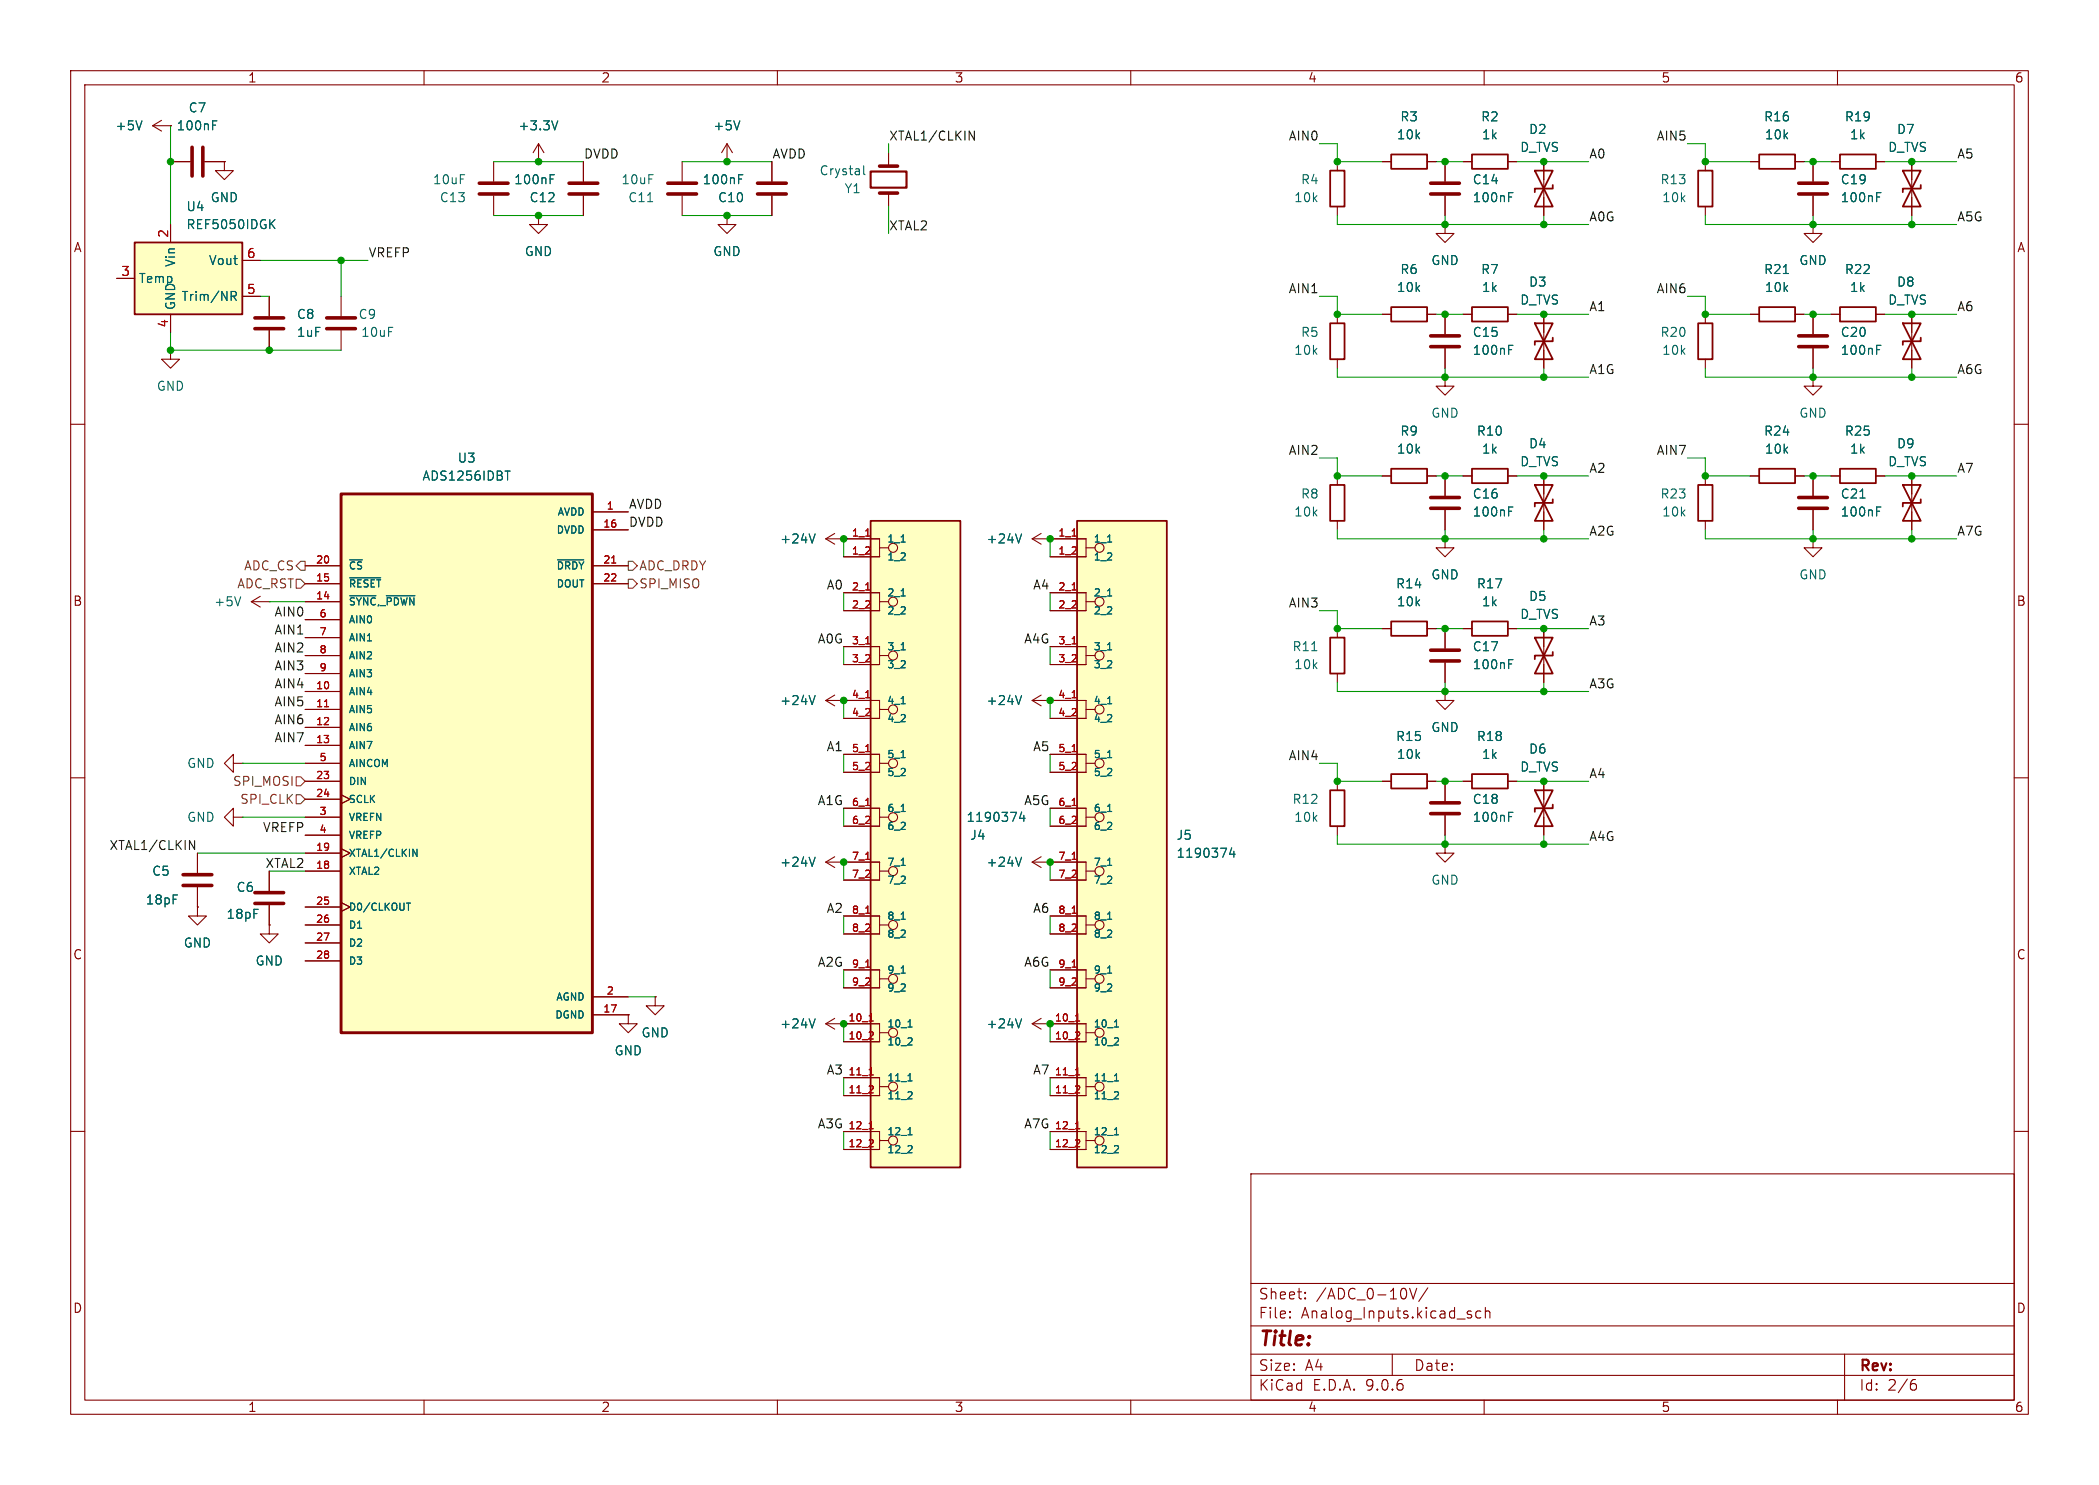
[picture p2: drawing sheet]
<svg xmlns="http://www.w3.org/2000/svg" width="297mm" height="210mm" viewBox="0 0 297 210" stroke-linecap="round" stroke-linejoin="round" font-family="sans-serif">
<g fill="none" stroke="#840000" stroke-width=".15">
<path d="M10 10h277v190h-277zM12 12h273v186h-273zM21.6 17.8l1.3 .7M21.6 17.8h2.5M22.9 17l-1.3 .8M24.1 17.8h.1M60 10v2M110 10v2M160 10v2M210 10v2M260 10v2M24.1 22.9h2.8"/>
<path d="M29 22.9h2.7M31.7 22.9v1.2h1.3l-1.3 1.3-1.2-1.3h1.2M31.7 22.9h.1M38.1 41.9v2.8M38.1 46.7v2.8M259.1 44.5h1.2M265.4 44.5h1.3M270.5 44.5v7.6M10 60h2M204.5 76.2v1.3h1.2l-1.2 1.2-1.3-1.2h1.3M204.5 76.2h.1M285 60h2"/>
<path d="M204.5 88.9v2.8M204.5 93.7v2.8M207 88.9h1.3M213.4 88.9h1.2M218.4 88.9v7.6M10 110h2M285 110h2M10 160h2M177 166h108v32h-108zM285 160h2M60 198v2M110 198v2"/>
<path d="M160 198v2M177 194.5h108M177 191.5h108M177 187.5h108M177 181.5h108M182.5 186.3h.1l-.1 .1M182.5 186.3v.1M182.5 185.5v.1M182.5 185.5h.1l-.1 .1M184.7 183.6v.1M184.7 183.6h-.1l.1 .1M184.7 182.8v.1"/>
<path d="M184.7 182.8h-.1l.1 .1M197 191.5v3M199.5 182.2l.5 1.5 .5-1.5M202 182.1l-1.3 2M207.8 185.9l.4 .1v.2l-.2 .2h-.3M207.8 185.4l.4 .1M209.5 185.5l-.4-.1-.3 .3v.4l.2 .2 .1 .1 .4-.1M210 198v2M210.2 185.5a.37 .37 0 0 1 .6 .1v.8M210.2 184.9v1.5M260 198v2M261 191.5v6.5"/>
<path d="M270.6 195.7h.4l.2 .3-.1 .5-.2 .1h-.3M271 195.1l-.4 .1"/>
</g>
<path d="M260.3 43.4h5.1v2.1h-5.1zM269.2 45.7h2.6l-2.6 5.1h2.6zM271.8 47.8v.5h-2.6v.5M208.3 87.9h5.1v2h-5.1zM217.2 90.2h2.5l-2.5 5.1h2.5zM219.7 92.2v.5h-2.5v.5" fill="none" stroke="#840000" stroke-width=".25"/>
<path d="M20.1 17.1l-.4 1.3M30.1 17.7h.4M30.1 17.1h.6M213.5 93.9h.4M213.5 93.3h.6" fill="none" stroke="#006464" stroke-width=".15"/>
<path d="M27.2 20.8v4.1M28.7 20.8v4.1M36.1 45h4M36.1 46.5h4M202.4 93.5h4.1M202.4 91.9h4.1" fill="none" stroke="#840000" stroke-width=".51"/>
<path d="M19 34.3h15.3v10.2h-15.3z" fill="#ffffc2"/>
<path d="M19 34.3h15.3v10.2h-15.3zM188.2 24.1h2v5.1h-2zM188.2 68.6h2v5.1h-2zM240.3 68.6h2v5.1h-2zM217.2 111.8h2.5l-2.5 5h2.5zM219.7 113.8v.5h-2.5v.5" fill="none" stroke="#840000" stroke-width=".25"/>
<g fill="none" stroke="#840000" stroke-width=".15">
<path d="M16.5 39.4h2.5M24.1 31.8v2.5M34.3 36.8h2.5M189.2 22.9v1.2M189.2 29.2v1.3M24.1 49.5v1.3h1.3l-1.3 1.3-1.2-1.3h1.2M24.1 49.5h.1M24.1 44.5v2.5M34.3 41.9h2.5M48.3 41.9v2.8M48.3 46.7v2.8M189.2 67.3v1.3"/>
<path d="M189.2 73.7v1.2M241.3 67.3v1.3M241.3 73.7v1.2M256.5 76.2v1.3h1.3l-1.3 1.2-1.2-1.2h1.2M256.5 76.2h.1M35.6 85.1l1.2 .8M35.6 85.1h2.5M36.8 84.3l-1.2 .8M38.1 85.1h.1M218.4 110.5v7.6"/>
</g>
<path d="M38.4 31.6l.5 .7M38.9 31.1l-.7 .7M32.7 41.2h.5l.2 .3-.1 .3-.6 .1M33 41.9l.4 .6M34.1 84.4l-.5 1.3" fill="none" stroke="#006464" stroke-width=".15"/>
<path d="M46.2 45h4.1M46.2 46.5h4.1" fill="none" stroke="#840000" stroke-width=".51"/>
<path d="M48.3 69.9h35.5v76.2h-35.5z" fill="#ffffc2"/>
<path d="M48.3 69.9h35.5v76.2h-35.5z" fill="none" stroke="#840000" stroke-width=".41"/>
<g fill="none" stroke="#840000" stroke-width=".15">
<path d="M69.8 22.9v2.8M69.8 27.7v2.8M76.2 22.9h.1M76.2 30.5v1.3h1.3l-1.3 1.2-1.3-1.2h1.3M76.2 30.5h.1M76.2 20.3l-.8 1.3M76.2 20.3l.8 1.3M76.2 20.3v2.6M82.5 22.9v2.8M82.5 27.7v2.8M96.5 22.9v2.8M96.5 27.7v2.8"/>
<path d="M102.9 30.5v1.3h1.2l-1.2 1.2-1.3-1.2h1.3M102.9 30.5h.1M102.9 22.9h.1M102.9 20.3l-.8 1.3M102.9 20.3l.7 1.3M102.9 20.3v2.6M109.2 22.9v2.8M109.2 27.7v2.8M125.7 21.6v1.9M125.7 27.3v1.9M195.6 22.9h1.2M201.9 22.9h1.3"/>
<path d="M204.5 31.8v1.2h1.2l-1.2 1.3-1.3-1.3h1.3M204.5 31.8h.1M204.5 22.9v2.8M204.5 27.7v2.8M207 22.9h1.3M213.4 22.9h1.2M218.4 22.9v7.6M241.3 22.9v1.2M241.3 29.2v1.3M247.6 22.9h1.3M254 22.9h1.3M256.5 31.8v1.2h1.3l-1.3 1.3-1.2-1.3h1.2"/>
<path d="M256.5 31.8h.1M189.2 44.5v1.2M189.2 50.8v1.3M195.6 44.5h1.2M201.9 44.5h1.3M204.5 53.3v1.3h1.2l-1.2 1.3-1.3-1.3h1.3M204.5 53.3h.1M204.5 44.5v2.7M204.5 49.3v2.8M207 44.5h1.3M213.4 44.5h1.2M218.4 44.5v7.6"/>
<path d="M241.3 44.5v1.2M241.3 50.8v1.3M247.6 44.5h1.3M254 44.5h1.3M256.5 53.3v1.3h1.3l-1.3 1.3-1.2-1.3h1.2M256.5 53.3h.1M256.5 44.5v2.7M256.5 49.3v2.8M83.8 72.4h5.1M83.8 74.9h5.1M116.8 76.2l1.3 .8M116.8 76.2h2.6"/>
<path d="M118.1 75.4l-1.3 .8M119.4 76.2h.1M146 76.2h2.6M146 76.2l1.3 .8M147.3 75.4l-1.3 .8M148.6 76.2h.1M195.6 67.3h1.2M201.9 67.3h1.3M204.5 67.3v2.8M204.5 72.1v2.8M207 67.3h1.3M213.4 67.3h1.2"/>
<path d="M218.4 67.3v7.6M247.6 67.3h1.3M254 67.3h1.3M256.5 67.3v2.8M256.5 72.1v2.8M259.1 67.3h1.2M265.4 67.3h1.3M270.5 67.3v7.6M43.2 80h5.1M43.2 82.6h5.1M43.2 85.1h5.1M43.2 87.6h5.1"/>
<path d="M43.2 90.2h5.1M43.2 92.7h5.1M43.2 95.3h5.1M43.2 97.8h5.1M83.8 80h5.1M83.8 82.6h5.1M116.8 99.1l1.3 .7M116.8 99.1h2.6M118.1 98.3l-1.3 .8M119.4 99.1h.1M189.2 88.9v1.3M189.2 95.3v1.2"/>
<path d="M195.6 88.9h1.2M201.9 88.9h1.3M204.5 97.8v1.3h1.2l-1.2 1.2-1.3-1.2h1.3M204.5 97.8h.1M33 115.6v-1.3l-1.3 1.3 1.3 1.2v-1.2h1.3M33 108v-1.3l-1.3 1.3 1.3 1.2v-1.2h1.3M34.3 115.6h.1M34.3 108h.1M43.2 100.3h5.1M43.2 102.9h5.1M43.2 105.4h5.1M43.2 108h5.1"/>
<path d="M43.2 110.5h5.1M43.2 113h5.1M43.2 115.6h5.1M43.2 118.1h5.1M48.3 112.4l1.2 .6-1.2 .7M195.6 110.5h1.2M201.9 110.5h1.3M204.5 119.4v1.3h1.2l-1.2 1.2-1.3-1.2h1.3M204.5 119.4h.1M204.5 110.5v2.8M204.5 115.3v2.8M207 110.5h1.3"/>
<path d="M213.4 110.5h1.2M27.9 128.3v1.2h1.3l-1.3 1.3-1.2-1.3h1.2M27.9 128.3h.1M27.9 120.7v2.7M27.9 125.5v2.8M38.1 130.8v1.3h1.3l-1.3 1.3-1.3-1.3h1.3M38.1 130.8h.1M38.1 123.2v2.8M38.1 128v2.8M43.2 120.7h5.1M43.2 123.2h5.1M43.2 128.3h5.1"/>
<path d="M43.2 130.8h5.1M43.2 133.4h5.1M43.2 135.9h5.1M48.3 120l1.2 .7-1.2 .6M48.3 127.6l1.2 .7-1.2 .6M146 121.9l1.3 .8M146 121.9h2.6M147.3 121.2l-1.3 .7M148.6 121.9h.1M83.8 141h5.1M83.8 143.5h5.1M88.9 143.5v1.3h1.3l-1.3 1.3-1.3-1.3h1.3"/>
<path d="M88.9 143.5h.1M92.7 141v1.2h1.3l-1.3 1.3-1.3-1.3h1.3M92.7 141h.1M146 144.8l1.3 .7M146 144.8h2.6M147.3 144l-1.3 .8M148.6 144.8h.1"/>
</g>
<g fill="none" stroke="#006464" stroke-width=".15">
<path d="M78.9 17.1l-.4 1.3M104.7 17.1l-.4 1.3M77.8 25.3h.5M77.8 24.7h.6M91.6 28.5h.8M104.5 25.3h.4M104.5 24.7h.6M122.2 23.4v1.1l.2 .2M213.5 27.9h.4M213.5 27.2h.6M252.3 38.7h.8M213.5 49.4h.4"/>
<path d="M213.5 48.8h.6M265.5 49.4h.5M265.5 48.8h.6M49.5 79.2h1.8M71.5 66.6h.7M78.9 79.2h3.7M115.3 75.5l-.4 1.3M144.5 75.5l-.4 1.3M213.5 72.3h.4M213.5 71.7h.6M263.2 70.4h.7M265.5 72.3h.5"/>
<path d="M265.5 71.7h.6M49.5 81.7h4.4M49.5 84.3h3.7M54.7 84.3h4M115.3 98.4l-.4 1.2M185.6 92h.7M213.5 115.5h.4M213.5 114.9h.6M57.5 127.7h.6M57.8 127.7v1M58.4 120.1l.6 1v-1M144.5 121.2l-.4 1.3"/>
<path d="M144.5 144.1l-.4 1.3"/>
</g>
<path d="M86.6 79.6h.5M45.9 99.9h.6" fill="none" stroke="#a90000" stroke-width=".15"/>
<g fill="none" stroke="#840000" stroke-width=".25">
<path d="M196.8 21.8h5.1v2.1h-5.1zM208.3 21.8h5.1v2.1h-5.1zM217.2 24.1h2.5l-2.5 5.1h2.5zM219.7 26.2v.5h-2.5v.5M240.3 24.1h2v5.1h-2zM248.9 21.8h5.1v2.1h-5.1zM188.2 45.7h2v5.1h-2zM196.8 43.4h5.1v2.1h-5.1zM208.3 43.4h5.1v2.1h-5.1zM217.2 45.7h2.5l-2.5 5.1h2.5zM219.7 47.8v.5h-2.5v.5M240.3 45.7h2v5.1h-2z"/>
<path d="M248.9 43.4h5.1v2.1h-5.1zM196.8 66.3h5.1v2h-5.1zM208.3 66.3h5.1v2h-5.1zM217.2 68.6h2.5l-2.5 5.1h2.5zM219.7 70.6v.5h-2.5v.5M248.9 66.3h5.1v2h-5.1zM260.3 66.3h5.1v2h-5.1zM269.2 68.6h2.6l-2.6 5.1h2.6zM271.8 70.6v.5h-2.6v.5M188.2 90.2h2v5.1h-2zM196.8 87.9h5.1v2h-5.1zM196.8 109.5h5.1v2h-5.1z"/>
<path d="M208.3 109.5h5.1v2h-5.1z"/>
</g>
<g fill="none" stroke="#840000" stroke-width=".51">
<path d="M67.8 27.4h4.1M67.8 25.9h4.1M80.5 27.4h4.1M80.5 25.9h4.1M94.5 27.4h4.1M94.5 25.9h4.1M107.2 27.4h4.1M107.2 25.9h4.1M124.5 23.5h2.5M124.5 27.3h2.5M202.4 27.4h4.1M202.4 25.9h4.1"/>
<path d="M202.4 49h4.1M202.4 47.5h4.1M254.5 49h4.1M254.5 47.5h4.1M202.4 71.9h4.1M202.4 70.4h4.1M254.5 71.9h4.1M254.5 70.4h4.1M202.4 115.1h4.1M202.4 113.5h4.1M25.9 123.7h4.1M25.9 125.2h4.1"/>
<path d="M36.1 126.2h4M36.1 127.8h4"/>
</g>
<path d="M123.2 24.3h5.1v2.2h-5.1z" fill="none" stroke="#840000" stroke-width=".3"/>
<path d="M123.2 73.7h12.7v91.4h-12.7z" fill="#ffffc2"/>
<path d="M123.2 73.7h12.7v91.4h-12.7z" fill="none" stroke="#840000" stroke-width=".25"/>
<g fill="none" stroke="#840000" stroke-width=".15">
<path d="M119.4 76.2h5.1v2.5h-5.1M124.5 77.5h1.2M119.4 83.8h5.1v2.6h-5.1M119.4 91.4h5.1v2.6h-5.1M119.4 99.1h5.1v2.5h-5.1M124.5 85.1h1.2M124.5 92.7h1.2M119.4 106.7h5.1v2.5h-5.1M119.4 114.3h5.1v2.5h-5.1M124.5 100.3h1.2M124.5 108h1.2M124.5 115.6h1.2"/>
<path d="M119.4 121.9h5.1v2.6h-5.1M119.4 129.5h5.1v2.6h-5.1M119.4 137.2h5.1v2.5h-5.1M124.5 123.2h1.2M124.5 130.8h1.2M124.5 138.4h1.2M119.4 144.8h5.1v2.5h-5.1M119.4 152.4h5.1v2.5h-5.1M124.5 146.1h1.2M124.5 153.7h1.2M119.4 160h5.1v2.6h-5.1M124.5 161.3h1.2"/>
<circle cx="126.4" cy="77.5" r=".63"/>
<circle cx="126.4" cy="92.7" r=".63"/>
<circle cx="126.4" cy="85.1" r=".63"/>
<circle cx="126.4" cy="100.3" r=".63"/>
<circle cx="126.4" cy="107.9" r=".63"/>
<circle cx="126.4" cy="115.6" r=".63"/>
<circle cx="126.4" cy="123.2" r=".63"/>
<circle cx="126.4" cy="138.4" r=".63"/>
<circle cx="126.4" cy="130.8" r=".63"/>
<circle cx="126.4" cy="153.7" r=".63"/>
<circle cx="126.4" cy="146" r=".63"/>
<circle cx="126.4" cy="161.3" r=".63"/>
</g>
<g fill="none" stroke="#006464" stroke-width=".15">
<path d="M127.5 76.7h.6M127.5 84.3h.6M127.5 91.9h.6M127.5 99.5h.6M127.5 107.1h.6M127.5 114.8h.6M144.6 114.8l-.3 .9h.7M144.9 115.3v.8M127.5 122.4h.6M127.5 130h.6M127.5 137.6h.6M128.4 147.8h.7"/>
<path d="M128.4 155.4h.7M128.5 145.2h.6M128.5 152.9h.6M129 146.9v.3M129 154.5v.3M128.4 163h.7M128.5 160.5h.6M129 162.1v.3"/>
</g>
<g fill="none" stroke="#a90000" stroke-width=".15">
<path d="M122.5 75.8h.6M122.5 83.4h.6M122.5 91.1h.6M122.5 98.7h.6M122.5 106.3h.6M122.5 113.9h.6M122.5 121.5h.6M122.5 129.2h.6M122.5 136.8h.6M122.9 146.9h.7M122.9 154.6h.7M123 144.4h.6"/>
<path d="M123 152h.6M123 159.6h.6M123.5 146v.4M123.5 153.6v.4M122.9 162.2h.7M123.5 161.3v.3"/>
</g>
<path d="M152.4 73.7h12.7v91.4h-12.7z" fill="#ffffc2"/>
<path d="M260.3 21.8h5.1v2.1h-5.1zM269.2 24.1h2.6l-2.6 5.1h2.6zM271.8 26.2v.5h-2.6v.5M152.4 73.7h12.7v91.4h-12.7zM188.2 111.8h2v5h-2z" fill="none" stroke="#840000" stroke-width=".25"/>
<g fill="none" stroke="#840000" stroke-width=".15">
<path d="M24.1 17.8h.1M16.5 39.4h2.5M24.1 22.9h2.8M24.1 31.8v2.5M29 22.9h2.7M31.7 22.9h.1M34.3 36.8h2.5M76.2 30.5h.1M76.2 22.9h.1M82.5 22.9v2.8M82.5 27.7v2.8M102.9 22.9h.1"/>
<path d="M102.9 30.5h.1M109.2 22.9v2.8M109.2 27.7v2.8M195.6 22.9h1.2M201.9 22.9h1.3M204.5 31.8h.1M204.5 22.9v2.8M204.5 27.7v2.8M207 22.9h1.3M213.4 22.9h1.2M218.4 22.9v2.5M218.4 27.9v2.6"/>
<path d="M247.6 22.9h1.3M254 22.9h1.3M256.5 31.8h.1M256.5 22.9v2.8M256.5 27.7v2.8M259.1 22.9h1.2M265.4 22.9h1.3M270.5 22.9v7.6M24.1 44.5v2.5M34.3 41.9h2.5M38.1 41.9v2.8M38.1 46.7v2.8"/>
<path d="M195.6 44.5h1.2M201.9 44.5h1.3M204.5 44.5v2.7M204.5 49.3v2.8M207 44.5h1.3M213.4 44.5h1.2M218.4 44.5v2.5M218.4 49.5v2.6M247.6 44.5h1.3M254 44.5h1.3M256.5 44.5v2.7M256.5 49.3v2.8"/>
<path d="M259.1 44.5h1.2M265.4 44.5h1.3M270.5 44.5v2.5M270.5 49.5v2.6M83.8 72.4h5.1M83.8 74.9h5.1M119.4 76.2h.1M119.4 76.2h5.1M119.4 78.7h5.1M148.6 76.2h.1M148.6 76.2h5.1v2.5h-5.1M153.7 77.5h1.2"/>
<path d="M195.6 67.3h1.2M201.9 67.3h1.3M204.5 76.2h.1M204.5 67.3v2.8M204.5 72.1v2.8M207 67.3h1.3M213.4 67.3h1.2M218.4 67.3v2.6M218.4 72.4v2.5M247.6 67.3h1.3M254 67.3h1.3M256.5 67.3v2.8"/>
<path d="M256.5 72.1v2.8M259.1 67.3h1.2M265.4 67.3h1.3M270.5 67.3v2.6M270.5 72.4v2.5M43.2 85.1h5.1M43.2 92.7h5.1M43.2 80h5.1M43.2 82.6h5.1M43.2 87.6h5.1M43.2 90.2h5.1M43.2 95.3h5.1"/>
<path d="M43.2 97.8h5.1M83.8 80h5.1M83.8 82.6h5.1M119.4 99.1h.1M119.4 83.8h5.1M119.4 86.4h5.1M119.4 91.4h5.1M119.4 94h5.1M119.4 99.1h5.1M146 99.1h7.7v2.5h-5.1M146 99.1l1.3 .7M147.3 98.3l-1.3 .8"/>
<path d="M148.6 99.1h.1M148.6 83.8h5.1v2.6h-5.1M148.6 91.4h5.1v2.6h-5.1M153.7 85.1h1.2M153.7 92.7h1.2M195.6 88.9h1.2M201.9 88.9h1.3M204.5 97.8h.1M204.5 88.9v2.8M204.5 93.7v2.8M207 88.9h1.3M213.4 88.9h1.2"/>
<path d="M218.4 88.9v2.5M218.4 94v2.5M43.2 100.3h5.1M43.2 108h5.1M43.2 115.6h5.1M43.2 110.5h5.1M43.2 102.9h5.1M43.2 105.4h5.1M43.2 113h5.1M43.2 118.1h5.1M48.3 112.4l1.2 .6-1.2 .7M119.4 101.6h5.1"/>
<path d="M119.4 106.7h5.1M119.4 109.2h5.1M119.4 114.3h5.1M119.4 116.8h5.1M148.6 106.7h5.1v2.5h-5.1M148.6 114.3h5.1v2.5h-5.1M153.7 100.3h1.2M153.7 108h1.2M153.7 115.6h1.2M189.2 110.5v1.3M189.2 116.8v1.3M195.6 110.5h1.2"/>
<path d="M201.9 110.5h1.3M204.5 110.5v2.8M204.5 115.3v2.8M207 110.5h1.3M213.4 110.5h1.2M218.4 110.5v2.5M218.4 115.6v2.5M27.9 128.3h.1M27.9 120.7v2.7M27.9 125.5v2.8M38.1 130.8h.1M38.1 123.2v2.8"/>
<path d="M38.1 128v2.8M43.2 123.2h5.1M43.2 130.8h5.1M43.2 120.7h5.1M43.2 128.3h5.1M43.2 133.4h5.1M43.2 135.9h5.1M48.3 120l1.2 .7-1.2 .6M48.3 127.6l1.2 .7-1.2 .6M116.8 121.9h7.7M116.8 121.9l1.3 .8M118.1 121.2l-1.3 .7"/>
<path d="M119.4 121.9h.1M119.4 124.5h5.1M119.4 129.5h5.1M119.4 132.1h5.1M119.4 137.2h5.1M119.4 139.7h5.1M148.6 121.9h.1M148.6 121.9h5.1v2.6h-5.1M148.6 129.5h5.1v2.6h-5.1M148.6 137.2h5.1v2.5h-5.1M153.7 123.2h1.2M153.7 130.8h1.2"/>
<path d="M153.7 138.4h1.2M83.8 141h5.1M83.8 143.5h5.1M88.9 143.5h.1M92.7 141h.1M116.8 144.8h7.7M116.8 144.8l1.3 .7M118.1 144l-1.3 .8M119.4 144.8h.1M119.4 147.3h5.1M119.4 152.4h5.1M119.4 154.9h5.1"/>
<path d="M148.6 144.8h.1M148.6 144.8h5.1v2.5h-5.1M148.6 152.4h5.1v2.5h-5.1M153.7 146.1h1.2M153.7 153.7h1.2M119.4 160h5.1M119.4 162.6h5.1M148.6 160h5.1v2.6h-5.1M153.7 161.3h1.2"/>
<circle cx="155.6" cy="77.5" r=".63"/>
<circle cx="155.6" cy="85.1" r=".63"/>
<circle cx="155.6" cy="92.7" r=".63"/>
<circle cx="155.6" cy="100.3" r=".63"/>
<circle cx="155.6" cy="107.9" r=".63"/>
<circle cx="155.6" cy="115.6" r=".63"/>
<circle cx="155.6" cy="123.2" r=".63"/>
<circle cx="155.6" cy="130.8" r=".63"/>
<circle cx="155.6" cy="138.4" r=".63"/>
<circle cx="155.6" cy="153.7" r=".63"/>
<circle cx="155.6" cy="146" r=".63"/>
<circle cx="155.6" cy="161.3" r=".63"/>
</g>
<g fill="none" stroke="#006464" stroke-width=".15">
<path d="M20.1 17.1l-.4 1.3M30.1 17.7h.4M30.1 17.1h.6M78.9 17.1l-.4 1.3M104.7 17.1l-.4 1.3M38.4 31.6l.5 .7M38.9 31.1l-.7 .7M77.8 25.3h.5M77.8 24.7h.6M104.5 25.3h.4M104.5 24.7h.6M213.5 27.9h.4"/>
<path d="M213.5 27.2h.6M252.3 38.7h.8M265.5 27.9h.5M265.5 27.2h.6M32.7 41.2h.5l.2 .3-.1 .3-.6 .1M33 41.9l.4 .6M213.5 49.4h.4M213.5 48.8h.6M265.5 49.4h.5M265.5 48.8h.6M49.5 79.2h1.8M71.5 66.6h.7"/>
<path d="M78.9 79.2h3.7M115.3 75.5l-.4 1.3M127.5 76.7h.6M144.5 75.5l-.4 1.3M156.7 76.7h.6M213.5 72.3h.4M213.5 71.7h.6M263.2 70.4h.7M265.5 72.3h.5M265.5 71.7h.6M49.5 81.7h4.4M49.5 84.3h3.7"/>
<path d="M54.7 84.3h4M115.3 98.4l-.4 1.2M127.5 84.3h.6M127.5 91.9h.6M127.5 99.5h.6M144.5 98.4l-.4 1.2M156.7 84.3h.6M156.7 91.9h.6M156.7 99.5h.6M213.5 93.9h.4M213.5 93.3h.6M127.5 107.1h.6"/>
<path d="M127.5 114.8h.6M144.6 114.8l-.3 .9h.7M144.9 115.3v.8M156.7 107.1h.6M156.7 114.8h.6M174.3 119.9l-.3 .9h.8M213.5 115.5h.4M213.5 114.9h.6M57.5 127.7h.6M57.8 127.7v1M58.4 120.1l.6 1v-1M115.3 121.2l-.4 1.3"/>
<path d="M127.5 122.4h.6M127.5 130h.6M127.5 137.6h.6M144.5 121.2l-.4 1.3M156.7 122.4h.6M156.7 130h.6M156.7 137.6h.6M174.6 120.4v.8M115.3 144.1l-.4 1.3M128.4 147.8h.7M128.4 155.4h.7M128.5 145.2h.6"/>
<path d="M128.5 152.9h.6M129 146.9v.3M129 154.5v.3M144.5 144.1l-.4 1.3M157.6 147.8h.7M157.6 155.4h.7M157.7 145.2h.6M157.7 152.9h.6M158.2 146.9v.3M158.2 154.5v.3M128.4 163h.7M128.5 160.5h.6"/>
<path d="M129 162.1v.3M157.6 163h.7M157.7 160.5h.6M158.2 162.1v.3"/>
</g>
<g fill="none" stroke="#a90000" stroke-width=".15">
<path d="M86.6 79.6h.5M122.5 75.8h.6M151.7 75.8h.6M45.9 99.9h.6M122.5 83.4h.6M122.5 91.1h.6M122.5 98.7h.6M151.7 83.4h.6M151.7 91.1h.6M151.7 98.7h.6M122.5 106.3h.6M122.5 113.9h.6"/>
<path d="M151.7 106.3h.6M151.7 113.9h.6M122.5 121.5h.6M122.5 129.2h.6M122.5 136.8h.6M151.7 121.5h.6M151.7 129.2h.6M151.7 136.8h.6M122.9 146.9h.7M122.9 154.6h.7M123 144.4h.6M123 152h.6"/>
<path d="M123 159.6h.6M123.5 146v.4M123.5 153.6v.4M152.1 146.9h.7M152.1 154.6h.7M152.2 144.4h.6M152.2 152h.6M152.2 159.6h.6M152.7 146v.4M152.7 153.6v.4M122.9 162.2h.7M123.5 161.3v.3"/>
<path d="M152.1 162.2h.7M152.7 161.3v.3"/>
</g>
<path d="M254.5 27.4h4.1M254.5 25.9h4.1" fill="none" stroke="#840000" stroke-width=".51"/>
<path d="M88.9 79.4h.6l.7 .6-.7 .6h-.6zM41.9 80l.6-.6h.7v1.2h-.7zM41.9 81.9h.6l.7 .7-.7 .6h-.6zM88.9 81.9h.6l.7 .7-.7 .6h-.6zM41.9 109.9h.6l.7 .6-.7 .6h-.6zM41.9 112.4h.6l.7 .6-.7 .7h-.6z" fill="none" stroke="#725600" stroke-width=".15"/>
<path d="M137.1 18.5l.8 1.3v-1.3M26.8 118.9l.7 1.2v-1.2" fill="none" stroke="#0f0f0f" stroke-width=".15"/>
<g fill="none" stroke="#009600" stroke-width=".15">
<path d="M24.1 17.8v14M36.8 36.8h15.3M48.3 36.8v5.1M69.8 22.9h12.7M69.8 30.5h12.7M96.5 22.9h12.7M96.5 30.5h12.7M125.7 20.3v1.3M125.7 29.2v3.8M186.7 20.3h2.5v2.6h6.4M189.2 30.5v1.3h35.6M203.2 22.9h3.8"/>
<path d="M204.5 30.5v1.3M214.6 22.9h10.2M218.4 30.5v1.3M238.8 20.3h2.5v2.6h6.3M241.3 30.5v1.3h35.6M255.3 22.9h3.8M256.5 30.5v1.3M266.7 22.9h10.2M270.5 30.5v1.3M24.1 47v2.5h24.2M36.8 41.9h1.3M186.7 41.9h2.5v2.6h6.4"/>
<path d="M189.2 52.1v1.2h35.6M203.2 44.5h3.8M204.5 52.1v1.2M214.6 44.5h10.2M218.4 52.1v1.2M238.8 41.9h2.5v2.6h6.3M241.3 52.1v1.2h35.6M255.3 44.5h3.8M256.5 52.1v1.2M266.7 44.5h10.2M270.5 52.1v1.2M119.4 76.2v2.5"/>
<path d="M148.6 76.2v2.5M186.7 64.8h2.5v2.5h6.4M189.2 74.9v1.3h35.6M203.2 67.3h3.8M204.5 74.9v1.3M214.6 67.3h10.2M218.4 74.9v1.3M238.8 64.8h2.5v2.5h6.3M241.3 74.9v1.3h35.6M255.3 67.3h3.8M256.5 74.9v1.3M266.7 67.3h10.2"/>
<path d="M270.5 74.9v1.3M38.1 85.1h5.1M119.4 83.8v2.6M119.4 91.4v2.6M119.4 99.1v2.5M148.6 83.8v2.6M148.6 91.4v2.6M148.6 99.1v2.5M186.7 86.4h2.5v2.5h6.4M189.2 96.5v1.3h35.6M203.2 88.9h3.8M204.5 96.5v1.3"/>
<path d="M214.6 88.9h10.2M218.4 96.5v1.3M34.3 108h8.9M34.3 115.6h8.9M119.4 106.7v2.5M119.4 114.3v2.5M148.6 106.7v2.5M148.6 114.3v2.5M186.7 108h2.5v2.5h6.4M189.2 118.1v1.3h35.6M203.2 110.5h3.8M204.5 118.1v1.3"/>
<path d="M214.6 110.5h10.2M218.4 118.1v1.3M27.9 120.7h15.3M38.1 123.2h5.1M119.4 121.9v2.6M119.4 129.5v2.6M119.4 137.2v2.5M148.6 121.9v2.6M148.6 129.5v2.6M148.6 137.2v2.5M88.9 141h3.8M119.4 144.8v2.5"/>
<path d="M119.4 152.4v2.5M148.6 144.8v2.5M148.6 152.4v2.5M119.4 160v2.6M148.6 160v2.6"/>
</g>
<g fill="#009600" stroke="#009600" stroke-width=".15">
<circle cx="270.5" cy="53.3" r=".46"/>
<circle cx="256.5" cy="53.3" r=".46"/>
<circle cx="270.5" cy="76.2" r=".46"/>
<circle cx="241.3" cy="67.3" r=".46"/>
<circle cx="256.5" cy="76.2" r=".46"/>
<circle cx="270.5" cy="67.3" r=".46"/>
<circle cx="256.5" cy="67.3" r=".46"/>
<circle cx="218.4" cy="53.3" r=".46"/>
<circle cx="218.4" cy="44.5" r=".46"/>
<circle cx="218.4" cy="22.9" r=".46"/>
<circle cx="204.5" cy="31.8" r=".46"/>
<circle cx="218.4" cy="31.8" r=".46"/>
<circle cx="256.5" cy="31.8" r=".46"/>
<circle cx="256.5" cy="22.9" r=".46"/>
<circle cx="241.3" cy="22.9" r=".46"/>
<circle cx="270.5" cy="31.8" r=".46"/>
<circle cx="270.5" cy="22.9" r=".46"/>
<circle cx="241.3" cy="44.5" r=".46"/>
<circle cx="270.5" cy="44.5" r=".46"/>
<circle cx="256.5" cy="44.5" r=".46"/>
<circle cx="204.5" cy="76.2" r=".46"/>
<circle cx="189.2" cy="67.3" r=".46"/>
<circle cx="218.4" cy="76.2" r=".46"/>
<circle cx="218.4" cy="88.9" r=".46"/>
<circle cx="218.4" cy="67.3" r=".46"/>
<circle cx="189.2" cy="88.9" r=".46"/>
<circle cx="204.5" cy="67.3" r=".46"/>
<circle cx="204.5" cy="53.3" r=".46"/>
<circle cx="204.5" cy="44.5" r=".46"/>
<circle cx="189.2" cy="44.5" r=".46"/>
<circle cx="189.2" cy="22.9" r=".46"/>
<circle cx="204.5" cy="22.9" r=".46"/>
<circle cx="204.5" cy="97.8" r=".46"/>
<circle cx="204.5" cy="88.9" r=".46"/>
<circle cx="204.5" cy="110.5" r=".46"/>
<circle cx="218.4" cy="97.8" r=".46"/>
<circle cx="218.4" cy="110.5" r=".46"/>
<circle cx="218.4" cy="119.4" r=".46"/>
<circle cx="76.2" cy="22.9" r=".46"/>
<circle cx="76.2" cy="30.5" r=".46"/>
<circle cx="102.9" cy="22.9" r=".46"/>
<circle cx="102.9" cy="30.5" r=".46"/>
<circle cx="24.1" cy="49.5" r=".46"/>
<circle cx="38.1" cy="49.5" r=".46"/>
<circle cx="24.1" cy="22.9" r=".46"/>
<circle cx="48.3" cy="36.8" r=".46"/>
<circle cx="189.2" cy="110.5" r=".46"/>
<circle cx="204.5" cy="119.4" r=".46"/>
<circle cx="148.6" cy="76.2" r=".46"/>
<circle cx="119.4" cy="76.2" r=".46"/>
<circle cx="148.6" cy="99.1" r=".46"/>
<circle cx="119.4" cy="121.9" r=".46"/>
<circle cx="119.4" cy="144.8" r=".46"/>
<circle cx="148.6" cy="121.9" r=".46"/>
<circle cx="119.4" cy="99.1" r=".46"/>
<circle cx="148.6" cy="144.8" r=".46"/>
</g>
<text font-size="2.8" fill="#840000" x="178" y="190.9">Title:</text>
<g font-size="2.1" fill="#840000">
<text x="178" y="184">Sheet:</text>
<text x="186.2" y="184">/ADC_0-10V/</text>
<text x="178" y="186.7">File:</text>
<text x="184.1" y="186.7">Analog_Inputs.kicad_sch</text>
<text x="178" y="196.9">KiCad</text>
<text x="178" y="194.1">Size:</text>
<text x="184.7" y="194.1">A4</text>
<text x="185.7" y="196.9">E.D.A.</text>
<text x="193.3" y="196.9">9.0.6</text>
<text x="200" y="194.1">Date:</text>
<text x="263" y="194.3">Rev:</text>
<text x="263" y="196.9">Id:</text>
<text x="267.1" y="196.9">2/6</text>
</g>
<g font-size="1.8" fill="#840000">
<text x="35" y="11.9">1</text>
<text x="85" y="11.9">2</text>
<text x="135" y="11.9">3</text>
<text x="185" y="11.9">4</text>
<text x="235" y="11.9">5</text>
<text x="285" y="11.9">6</text>
<text x="10.3" y="35.9">A</text>
<text x="285.3" y="35.9">A</text>
<text x="10.3" y="85.9">B</text>
<text x="285.3" y="85.9">B</text>
<text x="10.3" y="135.9">C</text>
<text x="285.3" y="135.9">C</text>
<text x="10.3" y="185.9">D</text>
<text x="285.3" y="185.9">D</text>
<text x="35" y="199.9">1</text>
<text x="85" y="199.9">2</text>
<text x="135" y="199.9">3</text>
<text x="185" y="199.9">4</text>
<text x="235" y="199.9">5</text>
<text x="285" y="199.9">6</text>
</g>
<g font-size="1.8" fill="#006464">
<text x="26.6" y="16.1">C7</text>
<text x="198" y="17.4">R3</text>
<text x="209.5" y="17.4">R2</text>
<text x="249.5" y="17.4">R16</text>
<text x="260.9" y="17.4">R19</text>
<text x="16.2" y="18.6">+5V</text>
<text x="24.9" y="18.6">100nF</text>
<text x="73.3" y="18.6">+3.3V</text>
<text x="100.8" y="18.6">+5V</text>
<text x="197.6" y="19.9">10k</text>
<text x="209.6" y="19.9">1k</text>
<text x="215" y="21.7">D_TVS</text>
<text x="216.3" y="19.2">D2</text>
<text x="249.6" y="19.9">10k</text>
<text x="261.7" y="19.9">1k</text>
<text x="267.1" y="21.7">D_TVS</text>
<text x="268.3" y="19.2">D7</text>
<text x="29.7" y="28.8">GND</text>
<text x="61.2" y="26.3">10uF</text>
<text x="62.1" y="28.8">C13</text>
<text x="72.7" y="26.3">100nF</text>
<text x="74.8" y="28.8">C12</text>
<text x="87.8" y="26.3">10uF</text>
<text x="88.8" y="28.8">C11</text>
<text x="99.3" y="26.3">100nF</text>
<text x="101.5" y="28.8">C10</text>
<text x="115.9" y="25">Crystal</text>
<text x="119.4" y="27.5">Y1</text>
<text x="183" y="28.8">10k</text>
<text x="184" y="26.3">R4</text>
<text x="208.3" y="28.8">100nF</text>
<text x="208.3" y="26.3">C14</text>
<text x="234.9" y="26.3">R13</text>
<text x="235.1" y="28.8">10k</text>
<text x="260.4" y="28.8">100nF</text>
<text x="260.4" y="26.3">C19</text>
<text x="26.3" y="30.1">U4</text>
<text x="26.3" y="32.6">REF5050IDGK</text>
<text x="19.6" y="40.2">Temp</text>
<text x="25" y="37.8" transform="rotate(-90 25 37.8)">Vin</text>
<text x="29.5" y="37.7">Vout</text>
<text x="74.2" y="36.4">GND</text>
<text x="100.8" y="36.4">GND</text>
<text x="197.6" y="41.5">10k</text>
<text x="198" y="39">R6</text>
<text x="202.4" y="37.7">GND</text>
<text x="209.5" y="39">R7</text>
<text x="209.6" y="41.5">1k</text>
<text x="216.3" y="40.7">D3</text>
<text x="249.5" y="39">R21</text>
<text x="249.6" y="41.5">10k</text>
<text x="254.5" y="37.7">GND</text>
<text x="260.9" y="39">R22</text>
<text x="261.7" y="41.5">1k</text>
<text x="268.3" y="40.7">D8</text>
<text x="25" y="43.9" transform="rotate(-90 25 43.9)">GND</text>
<text x="25.6" y="42.8">Trim/NR</text>
<text x="41.9" y="45.3">C8</text>
<text x="41.9" y="47.9">1uF</text>
<text x="50.6" y="45.3">C9</text>
<text x="51" y="47.9">10uF</text>
<text x="184" y="47.9">R5</text>
<text x="208.3" y="47.9">C15</text>
<text x="215" y="43.3">D_TVS</text>
<text x="234.9" y="47.9">R20</text>
<text x="260.4" y="47.9">C20</text>
<text x="267.1" y="43.3">D_TVS</text>
<text x="183" y="50.4">10k</text>
<text x="208.3" y="50.4">100nF</text>
<text x="235.1" y="50.4">10k</text>
<text x="260.4" y="50.4">100nF</text>
<text x="22.1" y="55.5">GND</text>
<text x="202.4" y="59.3">GND</text>
<text x="254.5" y="59.3">GND</text>
<text x="64.7" y="65.6">U3</text>
<text x="197.6" y="64.4">10k</text>
<text x="198" y="61.8">R9</text>
<text x="208.9" y="61.8">R10</text>
<text x="209.6" y="64.4">1k</text>
<text x="216.3" y="63.6">D4</text>
<text x="249.5" y="61.8">R24</text>
<text x="249.6" y="64.4">10k</text>
<text x="260.9" y="61.8">R25</text>
<text x="261.7" y="64.4">1k</text>
<text x="268.3" y="63.6">D9</text>
<text x="59.7" y="68.2">ADS1256IDBT</text>
<text x="184" y="70.7">R8</text>
<text x="208.3" y="70.7">C16</text>
<text x="215" y="66.1">D_TVS</text>
<text x="234.9" y="70.7">R23</text>
<text x="260.4" y="70.7">C21</text>
<text x="267.1" y="66.1">D_TVS</text>
<text x="110.3" y="77.1">+24V</text>
<text x="139.5" y="77.1">+24V</text>
<text x="183" y="73.3">10k</text>
<text x="208.3" y="73.3">100nF</text>
<text x="235.1" y="73.3">10k</text>
<text x="260.4" y="73.3">100nF</text>
<text x="197.4" y="83.4">R14</text>
<text x="202.4" y="82.1">GND</text>
<text x="208.9" y="83.4">R17</text>
<text x="254.5" y="82.1">GND</text>
<text x="30.2" y="86">+5V</text>
<text x="197.6" y="86">10k</text>
<text x="209.6" y="86">1k</text>
<text x="215" y="87.7">D_TVS</text>
<text x="216.3" y="85.2">D5</text>
<text x="182.8" y="92.3">R11</text>
<text x="183" y="94.8">10k</text>
<text x="208.3" y="94.8">100nF</text>
<text x="208.3" y="92.3">C17</text>
<text x="110.3" y="99.9">+24V</text>
<text x="139.5" y="99.9">+24V</text>
<text x="197.4" y="105">R15</text>
<text x="197.6" y="107.5">10k</text>
<text x="202.4" y="103.7">GND</text>
<text x="208.9" y="105">R18</text>
<text x="209.6" y="107.5">1k</text>
<text x="216.3" y="106.8">D6</text>
<text x="26.4" y="108.8">GND</text>
<text x="182.8" y="113.9">R12</text>
<text x="208.3" y="113.9">C18</text>
<text x="215" y="109.3">D_TVS</text>
<text x="26.4" y="116.4">GND</text>
<text x="136.7" y="116.4">1190374</text>
<text x="137.2" y="119">J4</text>
<text x="166.4" y="119">J5</text>
<text x="183" y="116.4">10k</text>
<text x="208.3" y="116.4">100nF</text>
<text x="21.4" y="124.1">C5</text>
<text x="110.3" y="122.8">+24V</text>
<text x="139.5" y="122.8">+24V</text>
<text x="166.4" y="121.5">1190374</text>
<text x="202.4" y="125.3">GND</text>
<text x="20.5" y="128.1">18pF</text>
<text x="32" y="130.1">18pF</text>
<text x="33.4" y="126.3">C6</text>
<text x="25.9" y="134.2">GND</text>
<text x="36.1" y="136.8">GND</text>
<text x="86.9" y="149.5">GND</text>
<text x="90.7" y="146.9">GND</text>
<text x="110.3" y="145.6">+24V</text>
<text x="139.5" y="145.6">+24V</text>
</g>
<g font-size="1.8" fill="#0f0f0f">
<text x="82.5" y="22.5">DVDD</text>
<text x="109.2" y="22.5">AVDD</text>
<text x="125.7" y="20">XTAL1/CLKIN</text>
<text x="182.3" y="20">AIN0</text>
<text x="224.8" y="22.5">A0</text>
<text x="234.3" y="20">AIN5</text>
<text x="276.9" y="22.5">A5</text>
<text x="125.7" y="32.7">XTAL2</text>
<text x="224.8" y="31.4">A0G</text>
<text x="276.9" y="31.4">A5G</text>
<text x="52.1" y="36.5">VREFP</text>
<text x="182.3" y="41.6">AIN1</text>
<text x="234.3" y="41.6">AIN6</text>
<text x="224.8" y="44.1">A1</text>
<text x="276.9" y="44.1">A6</text>
<text x="224.8" y="53">A1G</text>
<text x="276.9" y="53">A6G</text>
<text x="182.3" y="64.4">AIN2</text>
<text x="234.3" y="64.4">AIN7</text>
<text x="224.8" y="67">A2</text>
<text x="276.9" y="67">A7</text>
<text x="88.9" y="74.6">DVDD</text>
<text x="88.9" y="72">AVDD</text>
<text x="224.8" y="75.9">A2G</text>
<text x="276.9" y="75.9">A7G</text>
<text x="116.9" y="83.5">A0</text>
<text x="146.1" y="83.5">A4</text>
<text x="38.7" y="89.8">AIN1</text>
<text x="38.7" y="87.3">AIN0</text>
<text x="182.3" y="86">AIN3</text>
<text x="224.8" y="88.6">A3</text>
<text x="38.7" y="92.4">AIN2</text>
<text x="38.7" y="94.9">AIN3</text>
<text x="115.6" y="91.1">A0G</text>
<text x="144.8" y="91.1">A4G</text>
<text x="38.7" y="97.4">AIN4</text>
<text x="38.7" y="100">AIN5</text>
<text x="224.8" y="97.4">A3G</text>
<text x="38.7" y="102.5">AIN6</text>
<text x="38.7" y="105.1">AIN7</text>
<text x="116.9" y="106.3">A1</text>
<text x="146.1" y="106.3">A5</text>
<text x="182.3" y="107.6">AIN4</text>
<text x="115.6" y="114">A1G</text>
<text x="144.8" y="114">A5G</text>
<text x="224.8" y="110.1">A4</text>
<text x="37.1" y="117.8">VREFP</text>
<text x="224.8" y="119">A4G</text>
<text x="15.4" y="120.3">XTAL1/CLKIN</text>
<text x="37.5" y="122.8">XTAL2</text>
<text x="116.9" y="129.2">A2</text>
<text x="146.1" y="129.2">A6</text>
<text x="115.6" y="136.8">A2G</text>
<text x="144.8" y="136.8">A6G</text>
<text x="116.9" y="152.1">A3</text>
<text x="146.1" y="152.1">A7</text>
<text x="115.6" y="159.7">A3G</text>
<text x="144.8" y="159.7">A7G</text>
</g>
<g font-size="1.8" fill="#a90000">
<text x="23.9" y="33.7" transform="rotate(-90 23.9 33.7)">2</text>
<text x="17.1" y="39.1">3</text>
<text x="34.9" y="36.6">6</text>
<text x="34.9" y="41.7">5</text>
<text x="23.9" y="46.4" transform="rotate(-90 23.9 46.4)">4</text>
</g>
<g font-size="1.8" fill="#725600">
<text x="33.5" y="83.4">ADC_RST</text>
<text x="34.4" y="80.9">ADC_CS</text>
<text x="90.4" y="80.9">ADC_DRDY</text>
<text x="90.4" y="83.4">SPI_MISO</text>
<text x="32.9" y="111.4">SPI_MOSI</text>
<text x="33.9" y="113.9">SPI_CLK</text>
</g>
<g font-size="1.4" fill="#006464">
<text x="78.6" y="75.7">DVDD</text>
<text x="78.8" y="73.1">AVDD</text>
<text x="125.5" y="76.9">1_1</text>
<text x="154.7" y="76.9">1_1</text>
<text x="49.3" y="80.7">~{CS}</text>
<text x="49.3" y="83.3">~{RESET}</text>
<text x="78.6" y="80.7">~{DRDY}</text>
<text x="78.6" y="83.3">DOUT</text>
<text x="125.5" y="79.5">1_2</text>
<text x="154.7" y="79.5">1_2</text>
<text x="49.3" y="85.8">~{SYNC},_~{PDWN}</text>
<text x="49.3" y="88.4">AIN0</text>
<text x="125.5" y="84.6">2_1</text>
<text x="125.5" y="87.1">2_2</text>
<text x="154.7" y="84.6">2_1</text>
<text x="154.7" y="87.1">2_2</text>
<text x="49.3" y="90.9">AIN1</text>
<text x="49.3" y="93.4">AIN2</text>
<text x="49.3" y="96">AIN3</text>
<text x="125.5" y="92.2">3_1</text>
<text x="125.5" y="94.7">3_2</text>
<text x="154.7" y="92.2">3_1</text>
<text x="154.7" y="94.7">3_2</text>
<text x="49.3" y="98.5">AIN4</text>
<text x="49.3" y="101.1">AIN5</text>
<text x="125.5" y="99.8">4_1</text>
<text x="154.7" y="99.8">4_1</text>
<text x="49.3" y="103.6">AIN6</text>
<text x="49.3" y="106.1">AIN7</text>
<text x="125.5" y="102.3">4_2</text>
<text x="125.5" y="107.4">5_1</text>
<text x="154.7" y="102.3">4_2</text>
<text x="154.7" y="107.4">5_1</text>
<text x="49.3" y="108.7">AINCOM</text>
<text x="49.3" y="111.2">DIN</text>
<text x="49.3" y="113.8">SCLK</text>
<text x="125.5" y="110">5_2</text>
<text x="154.7" y="110">5_2</text>
<text x="49.3" y="116.3">VREFN</text>
<text x="49.3" y="118.8">VREFP</text>
<text x="125.5" y="115">6_1</text>
<text x="125.5" y="117.6">6_2</text>
<text x="154.7" y="115">6_1</text>
<text x="154.7" y="117.6">6_2</text>
<text x="49.3" y="121.4">XTAL1/CLKIN</text>
<text x="49.3" y="123.9">XTAL2</text>
<text x="125.5" y="122.7">7_1</text>
<text x="125.5" y="125.2">7_2</text>
<text x="154.7" y="122.7">7_1</text>
<text x="154.7" y="125.2">7_2</text>
<text x="49.3" y="129">D0/CLKOUT</text>
<text x="49.3" y="131.5">D1</text>
<text x="125.5" y="130.3">8_1</text>
<text x="154.7" y="130.3">8_1</text>
<text x="49.3" y="134.1">D2</text>
<text x="49.3" y="136.6">D3</text>
<text x="125.5" y="132.8">8_2</text>
<text x="125.5" y="137.9">9_1</text>
<text x="154.7" y="132.8">8_2</text>
<text x="154.7" y="137.9">9_1</text>
<text x="78.6" y="141.7">AGND</text>
<text x="125.5" y="140.4">9_2</text>
<text x="154.7" y="140.4">9_2</text>
<text x="78.4" y="144.2">DGND</text>
<text x="125.5" y="145.5">10_1</text>
<text x="125.5" y="148.1">10_2</text>
<text x="154.7" y="145.5">10_1</text>
<text x="154.7" y="148.1">10_2</text>
<text x="125.5" y="153.1">11_1</text>
<text x="125.5" y="155.7">11_2</text>
<text x="154.7" y="153.1">11_1</text>
<text x="154.7" y="155.7">11_2</text>
<text x="125.5" y="160.8">12_1</text>
<text x="154.7" y="160.8">12_1</text>
<text x="125.5" y="163.3">12_2</text>
<text x="154.7" y="163.3">12_2</text>
</g>
<g font-size="1.4" fill="#a90000">
<text x="85.3" y="74.7">16</text>
<text x="85.7" y="72.1">1</text>
<text x="120.4" y="75.9">1_1</text>
<text x="149.6" y="75.9">1_1</text>
<text x="44.6" y="79.8">20</text>
<text x="44.6" y="82.3">15</text>
<text x="85.3" y="79.8">21</text>
<text x="85.3" y="82.3">22</text>
<text x="120.4" y="78.5">1_2</text>
<text x="120.4" y="83.6">2_1</text>
<text x="149.6" y="78.5">1_2</text>
<text x="149.6" y="83.6">2_1</text>
<text x="44.6" y="84.8">14</text>
<text x="45.1" y="87.4">6</text>
<text x="45.1" y="89.9">7</text>
<text x="120.4" y="86.1">2_2</text>
<text x="149.6" y="86.1">2_2</text>
<text x="45.1" y="92.5">8</text>
<text x="45.1" y="95">9</text>
<text x="120.4" y="91.2">3_1</text>
<text x="120.4" y="93.7">3_2</text>
<text x="149.6" y="91.2">3_1</text>
<text x="149.6" y="93.7">3_2</text>
<text x="44.6" y="97.5">10</text>
<text x="44.6" y="100.1">11</text>
<text x="120.4" y="98.8">4_1</text>
<text x="120.4" y="101.3">4_2</text>
<text x="149.6" y="98.8">4_1</text>
<text x="149.6" y="101.3">4_2</text>
<text x="44.6" y="102.6">12</text>
<text x="44.6" y="105.2">13</text>
<text x="45.1" y="107.7">5</text>
<text x="120.4" y="106.4">5_1</text>
<text x="149.6" y="106.4">5_1</text>
<text x="44.6" y="110.2">23</text>
<text x="44.6" y="112.8">24</text>
<text x="120.4" y="109">5_2</text>
<text x="149.6" y="109">5_2</text>
<text x="45.1" y="115.3">3</text>
<text x="45.1" y="117.9">4</text>
<text x="120.4" y="114">6_1</text>
<text x="120.4" y="116.6">6_2</text>
<text x="149.6" y="114">6_1</text>
<text x="149.6" y="116.6">6_2</text>
<text x="44.6" y="120.4">19</text>
<text x="44.6" y="122.9">18</text>
<text x="120.4" y="121.7">7_1</text>
<text x="120.4" y="124.2">7_2</text>
<text x="149.6" y="121.7">7_1</text>
<text x="149.6" y="124.2">7_2</text>
<text x="44.6" y="128">25</text>
<text x="44.6" y="130.6">26</text>
<text x="120.4" y="129.3">8_1</text>
<text x="120.4" y="131.8">8_2</text>
<text x="149.6" y="129.3">8_1</text>
<text x="149.6" y="131.8">8_2</text>
<text x="44.6" y="133.1">27</text>
<text x="44.6" y="135.6">28</text>
<text x="120.4" y="136.9">9_1</text>
<text x="149.6" y="136.9">9_1</text>
<text x="85.3" y="143.3">17</text>
<text x="85.7" y="140.7">2</text>
<text x="120.4" y="139.4">9_2</text>
<text x="149.6" y="139.4">9_2</text>
<text x="120" y="144.5">10_1</text>
<text x="120" y="147.1">10_2</text>
<text x="149.2" y="144.5">10_1</text>
<text x="149.2" y="147.1">10_2</text>
<text x="120" y="152.1">11_1</text>
<text x="120" y="154.7">11_2</text>
<text x="149.2" y="152.1">11_1</text>
<text x="149.2" y="154.7">11_2</text>
<text x="120" y="159.8">12_1</text>
<text x="149.2" y="159.8">12_1</text>
<text x="120" y="162.3">12_2</text>
<text x="149.2" y="162.3">12_2</text>
</g>
</svg>
